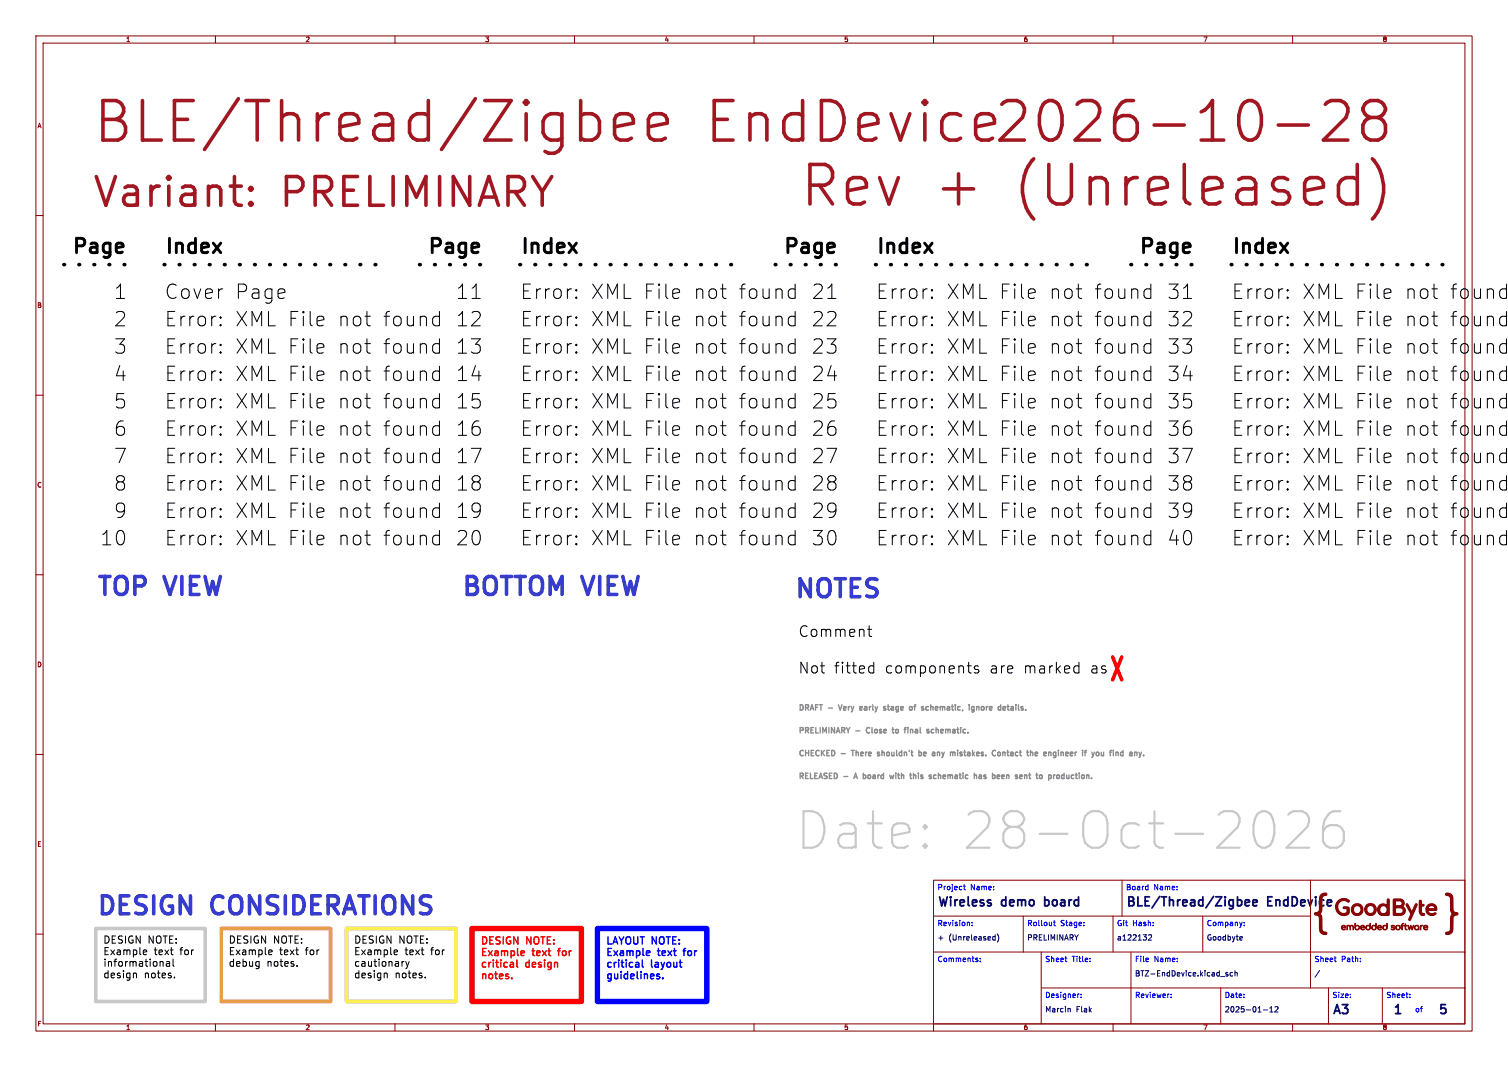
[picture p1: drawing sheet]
<svg xmlns="http://www.w3.org/2000/svg" width="420mm" height="297mm" viewBox="0 0 420 297" stroke-linecap="round" stroke-linejoin="round" font-family="sans-serif">
<g fill="none" stroke="#840000" stroke-width=".28">
<path d="M10 10h400v277h-400zM12 12h396v273h-396zM60 10v2M110 10v2M160 10v2M210 10v2M260 10v2M310 10v2M360 10v2M10 60h2M10 110h2M10 160h2"/>
<path d="M10 210h2M260 245h148v40h-148zM260 255h105M285 255v10M310 255v10M312.5 245v10M335 255v10M365 245v30M10 260h2M260 265h148M290 275h118M290 265v20"/>
<path d="M315 265v20M340 275v10M370 275v10M385 275v10M60 285v2M110 285v2M160 285v2M210 285v2M260 285v2M310 285v2M360 285v2"/>
</g>
<g fill="none" stroke="#00f" stroke-width=".28">
<path d="M268.3 246.7h.6M268.5 246.2v1.3l.4 .2M270.7 257.5v.2M270.7 256.8v.1M293.4 256.7h.5M293.6 256.2v1.3l.3 .2M301.9 257.5v.2M301.9 256.8v.1M319.6 246.7l.1 .1M319.7 246.2v1.5M319.7 247.6l-.1 .1M346.5 257.5v.2"/>
<path d="M346.5 256.8v.1M272.2 267.2l.2 .2-.2 .3M272.2 266.7l.1 .1M273 267.5v.2M273 266.8v.1M296.6 266.7h.6M297 267.7h.2M300.4 276.7h.2M301.1 277.5v.2M301.1 276.8v.1M303.6 267.5v.2M303.6 266.8v.1"/>
<path d="M326.2 277.5v.2M326.2 276.8v.1M371.6 266.7h.6M372 267.7h.2M378.9 267.5v.2M378.9 266.8v.1M392.7 277.5v.2M392.7 276.8v.1"/>
</g>
<g fill="none" stroke="#00007f" stroke-width=".28">
<path d="M277.7 260a1.72 1.72 0 0 1 0 2.3M276.7 260.7l.5 .1M277.2 260.2v1.5M277.2 261.6l-.5 .1M319.9 260.3l.5-.1 .3 .4-.9 1.1h.9M341.9 270.8l-.3-.1-.2 .2v.2l.5 .2v.3h-.5M343.3 270.8l-.4-.1-.3 .3 .1 .6h.6M343.9 270.8h.6l.1 .9M343.9 270.2v1.5M345.5 260.7l.4 .1 .1 .2-.7 .2M345.9 261.6l-.4 .1M367.5 270.1l-1.3 1.9"/>
<path d="M297.7 280.7l.4 .2v.8M351.9 281.1h1.1M353.7 281.7h.8M353.7 280.6l.4-.4v1.5M355.1 280.3l.6-.1 .2 .4-.9 1.1h.9"/>
</g>
<path d="M291 249.6v2.5M291 252l.2 .1M291.2 250.5l-.2 .1M346.8 251.3l1.2-.2-.1-.5-.7-.1-.4 .3 .1 1.2h1M348.9 251.3l1.2-.2-.1-.5-.7-.1-.4 .3 .2 1.2h.9" fill="none" stroke="#00007f" stroke-width=".5"/>
<g fill="#840000" stroke="#840000" stroke-width=".28">
<path d="M367.9 249.1l.5-.4 .7-.1a.4 .4 0 0 1 .5 .5 .4 .4 0 0 1-.7 .2 1.23 1.23 0 0 0-.7 1.7l-.2 2.9a.81 .81 0 0 0 .1 1.2l.1 3.6a1.54 1.54 0 0 0 1.3 .9 .45 .45 0 0 1-.1 .6 .45 .45 0 0 1-.6-.1 1.88 1.88 0 0 1-1.3-2.4v-1.9a1.08 1.08 0 0 0-1.3-1.2l-.1-.4a1.29 1.29 0 0 0 1.3-.9l.1-3.4z"/>
<path d="M402.7 248.7a1.72 1.72 0 0 1 2 2.2v1.9a1.12 1.12 0 0 0 1.3 1.3l-.1 .5a1.43 1.43 0 0 0-1.2 2.1v1.9a1.35 1.35 0 0 1-2.1 1.3l.3-.5a1.21 1.21 0 0 0 1.1-1.7v-2.4l.5-.9-.5-1v-2.9a1.1 1.1 0 0 0-1.3-1.3z"/>
<path d="M373.8 257.7l.5-.2 .5 .5v.2l-.9 .1a.48 .48 0 0 0 .3 .4 .48 .48 0 0 0 .5-.1 .61 .61 0 0 1-.8 .2 .61 .61 0 0 1-.3-.7h1l-.3-.4-.7 .4z"/>
<path d="M377.3 257h.2v.8a.67 .67 0 0 1 1.1 0 .67 .67 0 0 1-.4 1 .67 .67 0 0 1-.9-.6h.2a.49 .49 0 0 0 .7 .4 .49 .49 0 0 0 .1-.8 .49 .49 0 0 0-.8 .3l-.2 .1z"/>
<path d="M379.1 257.7l.5-.2 .5 .5v.2l-.9 .1a.48 .48 0 0 0 .3 .4 .48 .48 0 0 0 .5-.1 .61 .61 0 0 1-.8 .2 .61 .61 0 0 1-.3-.7h1.1l-.4-.4-.7 .4z"/>
<path d="M380.5 257.8l.5-.3 .5 .3 .1-.8 .1 .7a.73 .73 0 0 1-.3 1.1 .73 .73 0 0 1-1-.6h.1a.49 .49 0 0 0 .8 .4 .49 .49 0 0 0 0-.8 .49 .49 0 0 0-.8 .3l-.1 .1z"/>
<path d="M382.1 257.8l.5-.3 .5 .3 .1-.8 .1 .7a.73 .73 0 0 1-.3 1.1 .73 .73 0 0 1-1-.6h.2a.49 .49 0 0 0 .7 .4 .49 .49 0 0 0 0-.8 .49 .49 0 0 0-.7 .3l-.2 .1z"/>
<path d="M383.8 257.7l.5-.2 .5 .5v.2l-.9 .1a.48 .48 0 0 0 .3 .4 .48 .48 0 0 0 .5-.1 .61 .61 0 0 1-.8 .2 .61 .61 0 0 1-.3-.7h1.1l-.4-.4-.7 .4z"/>
<path d="M385.2 257.8l.5-.3 .5 .3 .1-.8 .1 .7a.73 .73 0 0 1-.3 1.1 .73 .73 0 0 1-1-.6h.1a.49 .49 0 0 0 .8 .4 .49 .49 0 0 0 0-.8 .49 .49 0 0 0-.8 .3l-.1 .1z"/>
<path d="M387.6 257.7a.44 .44 0 0 1 .4-.2 .44 .44 0 0 1 .3 .4 .31 .31 0 0 0-.3-.3 .31 .31 0 0 0-.2 .4l.1 .1a.45 .45 0 0 1 .4 .7 .45 .45 0 0 1-.8-.1v-.2l.4 .2a.23 .23 0 0 0 .4-.2 .23 .23 0 0 0-.3-.2l-.5-.3z"/>
<path d="M388.9 257.7a.68 .68 0 0 1 1 .1 .68 .68 0 0 1-.4 1 .68 .68 0 0 1-.8-.6h.2a.49 .49 0 0 0 .6 .5 .49 .49 0 0 0 .2-.9 .49 .49 0 0 0-.8 .3l-.2 .1z"/>
<path d="M394.1 257.7a.76 .76 0 0 1 1 .2 .76 .76 0 0 1 0 .9l-.1-.1a.66 .66 0 0 1-.7 .1 .66 .66 0 0 1-.4-.6h.2a.49 .49 0 0 0 .7 .4 .49 .49 0 0 0 0-.8 .49 .49 0 0 0-.7 .3l-.2 .1z"/>
<path d="M396.6 257.7l.6-.2 .5 .5v.2l-1 .1a.48 .48 0 0 0 .3 .4 .48 .48 0 0 0 .6-.1 .61 .61 0 0 1-.8 .2 .61 .61 0 0 1-.3-.7h1l-.4-.4-.6 .4z"/>
<path d="M375.1 257.6l.9 .1a.64 .64 0 0 1 .9 .2l.1 .9h-.2a.64 .64 0 0 0 .1-.7 .64 .64 0 0 0-.6-.3l-.2 1h-.1a.64 .64 0 0 0-.5-1.1l-.3 1.1z"/>
<path d="M390.5 257.1l.4-.1v.2a.26 .26 0 0 0-.3 .3 .26 .26 0 0 0 .3 .1l-.3 .1-.2 1.1v-1.1h-.3l.3-.1z"/>
<path d="M391.4 257.2l.1 .4h.3l-.3 .1v.7l.4 .3a.43 .43 0 0 1-.5 0 .43 .43 0 0 1-.1-.6v-.4h-.2l.2-.1z"/>
<path d="M392.1 257.6l.4 .9 .4-.9 .4 .9 .4-.9-.3 1.2-.5-.9-.4 .9z"/>
<path d="M395.6 257.6l.1 .1 .4-.2 .2 .2a.51 .51 0 0 0-.5 .2 .51 .51 0 0 0-.1 .5v.4a.87 .87 0 0 1-.1-1.1z"/>
<path d="M391.6 251.6h.2a3 3 0 0 1 1.3 1.9l.1 .3 .5-1a1.41 1.41 0 0 1 .7-1.3 .67 .67 0 0 1 0 1.2l-1.3 2.9a.42 .42 0 0 1-.2 .6 .42 .42 0 0 1-.6-.2l.2-.6a1.01 1.01 0 0 0 .3-1.3l-1.2-2.1z"/>
<path d="M372.6 250.8a1.97 1.97 0 0 1 3.2 .1l-.2 .2a1.82 1.82 0 0 0-3 1.2 1.54 1.54 0 0 0 .7 1.7 1.54 1.54 0 0 0 1.8-.2v-.1a.53 .53 0 0 0 0-.7 .53 .53 0 0 0-.7-.1 .32 .32 0 0 1-.3-.4 .32 .32 0 0 1 .5-.1 .89 .89 0 0 1 1.1 .2 .89 .89 0 0 1 .1 1.1 1.71 1.71 0 0 1-1.4 1.3 1.71 1.71 0 0 1-1.7-.8 2.43 2.43 0 0 1-.1-3.4z"/>
<path d="M376.9 251.9l.7-.3a1.66 1.66 0 0 1 2.1 1.3 1.66 1.66 0 0 1-1.5 1.9 1.66 1.66 0 0 1-1.8-1.6h.6a1.03 1.03 0 0 0 1.5 .9 1.03 1.03 0 0 0 0-1.8 1.03 1.03 0 0 0-1.5 .8l-.6 .1 .1-.8z"/>
<path d="M384 252.1a1.58 1.58 0 0 1 2.3 0v-1a.49 .49 0 0 1 0-.6 .49 .49 0 0 1 .5-.2l.1 4.3a.56 .56 0 0 1-.9 .2 1.81 1.81 0 0 1-2.4-1.6h.7a1.03 1.03 0 0 0 1.5 .9 1.03 1.03 0 0 0 .1-1.8 1.03 1.03 0 0 0-1.6 .7v.2h-.7z"/>
<path d="M388.1 250.3l2-.1a1.17 1.17 0 0 1 1 .9 1.17 1.17 0 0 1-.5 1.2 1.42 1.42 0 0 1 .6 1.9 1.42 1.42 0 0 1-1.8 .6l-1.3-.1-.1-1.3h.6a.66 .66 0 0 0 .2 .8 .66 .66 0 0 0 .8 .1 .84 .84 0 0 0 1.2-.8 .84 .84 0 0 0-1.2-.8h-.8l-.2 .7h-.6v-2.2h.6v.4a.4 .4 0 0 0 .1 .5 .4 .4 0 0 0 .6 0 .78 .78 0 0 0 .9-.1 .78 .78 0 0 0 .2-.9l-.4-.3h-1a.27 .27 0 0 0-.3 0 .27 .27 0 0 0-.1 .4h-.6z"/>
<path d="M395.4 250.6l.4 .1 .1 1h.3a.3 .3 0 0 1 .4 .3 .3 .3 0 0 1-.4 .2h-.3v.8a.95 .95 0 0 0 .8 1.4 .7 .7 0 0 1-.7 .5 .7 .7 0 0 1-.6-.7z"/>
<path d="M397.6 252a1.38 1.38 0 0 1 1.8-.4 1.38 1.38 0 0 1 .6 1.8h-2.2a1.23 1.23 0 0 0 2 .7 .72 .72 0 0 1-1 .7 1.61 1.61 0 0 1-1.6-1.9h2.1a.23 .23 0 0 0 .3 0 .23 .23 0 0 0-.1-.4 .98 .98 0 0 0-1-.4 .98 .98 0 0 0-.8 .8h-.5z"/>
<path d="M380.6 251.9a1.68 1.68 0 0 1 2.6 .4 1.68 1.68 0 0 1-1 2.4 1.68 1.68 0 0 1-2.1-1.6h.6a1.05 1.05 0 0 0 1.4 1 1.05 1.05 0 0 0 .3-1.8 1.05 1.05 0 0 0-1.7 .6v.2h-.6z"/>
</g>
<path d="M17.8 73.7h17.8M45.7 73.7h61M116.8 73.7h17.8M144.8 73.7h60.9M215.9 73.7h17.8M243.8 73.7h61M315 73.7h17.7M342.9 73.7h61" fill="none" stroke="#000" stroke-width="1" stroke-dasharray=".2 4"/>
<path d="M309.9 182.9l2.5 6.3M312.4 182.9l-2.5 6.3" fill="none" stroke="#f00" stroke-width="1"/>
<path d="M26.7 258.4h30.4v20.4h-30.4z" fill="none" stroke="#c8c8c8" stroke-width="1"/>
<g fill="none" stroke="#000" stroke-width=".28">
<path d="M221.5 79.1v4M320.5 79.1v4M419.6 79.1v4M61.4 97.9l.2 .2-.2 .2M61.4 97.9l-.2 .2 .2 .2M61.4 88.2v.4M61.4 90.3v.4M61.4 95.8v.4M61.4 97.9v.4M61.4 95.8l.2 .2-.2 .2M61.4 95.8l-.2 .2 .2 .2M61.4 90.3l.2 .2-.2 .2"/>
<path d="M61.4 90.3l-.2 .2 .2 .2M61.4 88.2l.2 .2-.2 .2M61.4 88.2l-.2 .2 .2 .2M90 95.8l.2 .8-1.9 .4M90 88.2l.2 .8-1.9 .4M101.6 95.6h1.6M101.6 88h1.6M102.4 98.1l.8 .2M102.4 90.5l.8 .2M120.7 97.9l.5 .4 1.2-.2M120.7 90.3l.5 .4 1.2-.2M122.4 95.8l-1.2-.2-.5 .4"/>
<path d="M122.4 88.2l-1.2-.2-.5 .4M122.4 86.7v4M122.4 94.3v4M160.5 80.6v.4M160.5 82.7v.4M160.5 88.2v.4M160.5 90.3v.4M160.5 95.8v.4M160.5 97.9v.4M160.5 82.7l.2 .2-.2 .2M160.5 82.7l-.2 .2 .2 .2M160.5 80.6l.2 .2-.2 .2"/>
<path d="M160.5 80.6l-.2 .2 .2 .2M160.5 90.3l.2 .2-.2 .2M160.5 90.3l-.2 .2 .2 .2M160.5 88.2l.2 .2-.2 .2M160.5 88.2l-.2 .2 .2 .2M160.5 97.9l.2 .2-.2 .2M160.5 97.9l-.2 .2 .2 .2M160.5 95.8l.2 .2-.2 .2M160.5 95.8l-.2 .2 .2 .2M189.1 80.6l.2 .8-1.9 .3M189.1 88.2l.2 .8-1.9 .4M189.1 95.8l.2 .8-1.9 .4"/>
<path d="M200.7 80.4h1.5M200.7 95.6h1.5M200.7 88h1.5M201.5 82.9l.7 .2M201.5 98.1l.7 .2M201.5 90.5l.7 .2M219.7 82.7l.6 .4 1.2-.2M219.7 97.9l.6 .4 1.2-.2M219.7 90.3l.6 .4 1.2-.2M221.5 86.7v4M221.5 94.3v4M221.5 80.6l-1.2-.2-.6 .4"/>
<path d="M221.5 95.8l-1.2-.2-.6 .4M221.5 88.2l-1.2-.2-.6 .4M259.6 90.3l.1 .2-.1 .2M259.6 90.3l-.2 .2 .2 .2M259.6 80.6v.4M259.6 82.7v.4M259.6 88.2v.4M259.6 90.3v.4M259.6 95.8v.4M259.6 97.9v.4M259.6 88.2l.1 .2-.1 .2M259.6 88.2l-.2 .2 .2 .2"/>
<path d="M259.6 82.7l.1 .2-.1 .2M259.6 82.7l-.2 .2 .2 .2M259.6 80.6l.1 .2-.1 .2M259.6 80.6l-.2 .2 .2 .2M259.6 97.9l.1 .2-.1 .2M259.6 97.9l-.2 .2 .2 .2M259.6 95.8l.1 .2-.1 .2M259.6 95.8l-.2 .2 .2 .2M288.1 88.2l.2 .8-1.9 .4M288.1 80.6l.2 .8-1.9 .3M288.1 95.8l.2 .8-1.9 .4M299.7 80.4h1.6"/>
<path d="M299.7 95.6h1.6M299.7 88h1.6M300.5 82.9l.8 .2M300.5 98.1l.8 .2M300.5 90.5l.8 .2M318.8 82.7l.6 .4 1.1-.2M318.8 97.9l.6 .4 1.1-.2M318.8 90.3l.6 .4 1.1-.2M320.5 80.6l-1.1-.2-.6 .4M320.5 95.8l-1.1-.2-.6 .4M320.5 88.2l-1.1-.2-.6 .4M320.5 86.7v4"/>
<path d="M320.5 94.3v4M358.6 97.9l.2 .2-.2 .2M358.6 97.9l-.2 .2 .2 .2M358.6 80.6v.4M358.6 82.7v.4M358.6 88.2v.4M358.6 90.3v.4M358.6 95.8v.4M358.6 97.9v.4M358.6 95.8l.2 .2-.2 .2M358.6 95.8l-.2 .2 .2 .2M358.6 90.3l.2 .2-.2 .2"/>
<path d="M358.6 90.3l-.2 .2 .2 .2M358.6 88.2l.2 .2-.2 .2M358.6 88.2l-.2 .2 .2 .2M358.6 82.7l.2 .2-.2 .2M358.6 82.7l-.2 .2 .2 .2M358.6 80.6l.2 .2-.2 .2M358.6 80.6l-.2 .2 .2 .2M387.2 95.8l.2 .8-1.9 .4M387.2 80.6l.2 .8-1.9 .3M387.2 88.2l.2 .8-1.9 .4M398.8 80.4h1.5M398.8 95.6h1.5"/>
<path d="M398.8 88h1.5M399.6 82.9l.7 .2M399.6 98.1l.7 .2M399.6 90.5l.7 .2M417.9 82.7l.5 .4 1.2-.2M417.9 97.9l.5 .4 1.2-.2M417.9 90.3l.5 .4 1.2-.2M419.6 80.6l-1.2-.2-.5 .4M419.6 95.8l-1.2-.2-.5 .4M419.6 86.7v4M419.6 94.3v4M419.6 88.2l-1.2-.2-.5 .4"/>
<path d="M61.4 103.5v.3M61.4 105.6v.3M61.4 111.1v.4M61.4 113.2v.4M61.4 118.7v.4M61.4 118.7l.2 .2-.2 .2M61.4 118.7l-.2 .2 .2 .2M61.4 113.2l.2 .2-.2 .2M61.4 113.2l-.2 .2 .2 .2M61.4 111.1l.2 .2-.2 .2M61.4 111.1l-.2 .2 .2 .2M61.4 105.6l.2 .1-.2 .2"/>
<path d="M61.4 105.6l-.2 .1 .2 .2M61.4 103.5l.2 .1-.2 .2M61.4 103.5l-.2 .1 .2 .2M90 103.5l.2 .7-1.9 .4M90 111.1l.2 .7-1.9 .4M90 118.7l.2 .8-1.9 .3M101.6 118.5h1.6M101.6 103.3h1.6M101.6 110.9h1.6M102.4 105.7l.8 .2M102.4 113.4l.8 .2M120.7 105.6l.5 .3 1.2-.2"/>
<path d="M120.7 113.2l.5 .4 1.2-.2M122.4 118.7l-1.2-.2-.5 .4M122.4 103.5l-1.2-.2-.5 .3M122.4 111.1l-1.2-.2-.5 .4M122.4 101.9v4M122.4 109.6v4M122.4 117.2v4M160.5 103.5v.3M160.5 105.6v.3M160.5 111.1v.4M160.5 113.2v.4M160.5 118.7v.4"/>
<path d="M160.5 118.7l.2 .2-.2 .2M160.5 118.7l-.2 .2 .2 .2M160.5 105.6l.2 .1-.2 .2M160.5 105.6l-.2 .1 .2 .2M160.5 103.5l.2 .1-.2 .2M160.5 103.5l-.2 .1 .2 .2M160.5 113.2l.2 .2-.2 .2M160.5 113.2l-.2 .2 .2 .2M160.5 111.1l.2 .2-.2 .2M160.5 111.1l-.2 .2 .2 .2M189.1 103.5l.2 .7-1.9 .4M189.1 111.1l.2 .7-1.9 .4"/>
<path d="M189.1 118.7l.2 .8-1.9 .3M200.7 118.5h1.5M200.7 103.3h1.5M200.7 110.9h1.5M201.5 105.7l.7 .2M201.5 113.4l.7 .2M219.7 105.6l.6 .3 1.2-.2M219.7 113.2l.6 .4 1.2-.2M221.5 101.9v4M221.5 109.6v4M221.5 117.2v4M221.5 118.7l-1.2-.2-.6 .4"/>
<path d="M221.5 103.5l-1.2-.2-.6 .3M221.5 111.1l-1.2-.2-.6 .4M259.6 103.5v.3M259.6 105.6v.3M259.6 111.1v.4M259.6 113.2v.4M259.6 118.7v.4M259.6 113.2l.1 .2-.1 .2M259.6 113.2l-.2 .2 .2 .2M259.6 111.1l.1 .2-.1 .2M259.6 111.1l-.2 .2 .2 .2M259.6 118.7l.1 .2-.1 .2"/>
<path d="M259.6 118.7l-.2 .2 .2 .2M259.6 105.6l.1 .1-.1 .2M259.6 105.6l-.2 .1 .2 .2M259.6 103.5l.1 .1-.1 .2M259.6 103.5l-.2 .1 .2 .2M288.1 103.5l.2 .7-1.9 .4M288.1 111.1l.2 .7-1.9 .4M288.1 118.7l.2 .8-1.9 .3M299.7 118.5h1.6M299.7 103.3h1.6M299.7 110.9h1.6M300.5 105.7l.8 .2"/>
<path d="M300.5 113.4l.8 .2M318.8 105.6l.6 .3 1.1-.2M318.8 113.2l.6 .4 1.1-.2M320.5 118.7l-1.1-.2-.6 .4M320.5 103.5l-1.1-.2-.6 .3M320.5 111.1l-1.1-.2-.6 .4M320.5 101.9v4M320.5 109.6v4M320.5 117.2v4M358.6 103.5v.3M358.6 105.6v.3M358.6 111.1v.4"/>
<path d="M358.6 113.2v.4M358.6 118.7v.4M358.6 105.6l.2 .1-.2 .2M358.6 105.6l-.2 .1 .2 .2M358.6 103.5l.2 .1-.2 .2M358.6 103.5l-.2 .1 .2 .2M358.6 118.7l.2 .2-.2 .2M358.6 118.7l-.2 .2 .2 .2M358.6 113.2l.2 .2-.2 .2M358.6 113.2l-.2 .2 .2 .2M358.6 111.1l.2 .2-.2 .2M358.6 111.1l-.2 .2 .2 .2"/>
<path d="M387.2 103.5l.2 .7-1.9 .4M387.2 111.1l.2 .7-1.9 .4M387.2 118.7l.2 .8-1.9 .3M398.8 118.5h1.5M398.8 103.3h1.5M398.8 110.9h1.5M399.6 105.7l.7 .2M399.6 113.4l.7 .2M417.9 105.6l.5 .3 1.2-.2M417.9 113.2l.5 .4 1.2-.2M419.6 118.7l-1.2-.2-.5 .4M419.6 101.9v4"/>
<path d="M419.6 109.6v4M419.6 117.2v4M419.6 103.5l-1.2-.2-.5 .3M419.6 111.1l-1.2-.2-.5 .4M61.4 120.8v.4M61.4 126.3v.4M61.4 128.4v.4M61.4 133.9v.4M61.4 136v.4M61.4 128.4l.2 .2-.2 .2M61.4 128.4l-.2 .2 .2 .2M61.4 126.3l.2 .2-.2 .2"/>
<path d="M61.4 126.3l-.2 .2 .2 .2M61.4 120.8l.2 .2-.2 .2M61.4 120.8l-.2 .2 .2 .2M61.4 136l.2 .2-.2 .2M61.4 136l-.2 .2 .2 .2M61.4 133.9l.2 .2-.2 .2M61.4 133.9l-.2 .2 .2 .2M90 126.3l.2 .8-1.9 .4M90 133.9l.2 .8-1.9 .4M101.6 133.7h1.6M101.6 126.1h1.6M102.4 121l.8 .2"/>
<path d="M102.4 136.2l.8 .2M102.4 128.6l.8 .2M120.7 120.8l.5 .4 1.2-.2M120.7 136l.5 .4 1.2-.2M120.7 128.4l.5 .4 1.2-.2M122.4 133.9l-1.2-.2-.5 .4M122.4 126.3l-1.2-.2-.5 .4M122.4 124.8v4M122.4 132.4v4M160.5 120.8v.4M160.5 126.3v.4M160.5 128.4v.4"/>
<path d="M160.5 133.9v.4M160.5 136v.4M160.5 120.8l.2 .2-.2 .2M160.5 120.8l-.2 .2 .2 .2M160.5 136l.2 .2-.2 .2M160.5 136l-.2 .2 .2 .2M160.5 133.9l.2 .2-.2 .2M160.5 133.9l-.2 .2 .2 .2M160.5 128.4l.2 .2-.2 .2M160.5 128.4l-.2 .2 .2 .2M160.5 126.3l.2 .2-.2 .2M160.5 126.3l-.2 .2 .2 .2"/>
<path d="M189.1 126.3l.2 .8-1.9 .4M189.1 133.9l.2 .8-1.9 .4M200.7 133.7h1.5M200.7 126.1h1.5M201.5 121l.7 .2M201.5 136.2l.7 .2M201.5 128.6l.7 .2M219.7 120.8l.6 .4 1.2-.2M219.7 136l.6 .4 1.2-.2M219.7 128.4l.6 .4 1.2-.2M221.5 124.8v4M221.5 132.4v4"/>
<path d="M221.5 133.9l-1.2-.2-.6 .4M221.5 126.3l-1.2-.2-.6 .4M259.6 120.8v.4M259.6 126.3v.4M259.6 128.4v.4M259.6 133.9v.4M259.6 136v.4M259.6 128.4l.1 .2-.1 .2M259.6 128.4l-.2 .2 .2 .2M259.6 126.3l.1 .2-.1 .2M259.6 126.3l-.2 .2 .2 .2M259.6 136l.1 .2-.1 .2"/>
<path d="M259.6 136l-.2 .2 .2 .2M259.6 133.9l.1 .2-.1 .2M259.6 133.9l-.2 .2 .2 .2M259.6 120.8l.1 .2-.1 .2M259.6 120.8l-.2 .2 .2 .2M288.1 126.3l.2 .8-1.9 .4M288.1 133.9l.2 .8-1.9 .4M299.7 133.7h1.6M299.7 126.1h1.6M300.5 121l.8 .2M300.5 136.2l.8 .2M300.5 128.6l.8 .2"/>
<path d="M318.8 120.8l.6 .4 1.1-.2M318.8 136l.6 .4 1.1-.2M318.8 128.4l.6 .4 1.1-.2M320.5 133.9l-1.1-.2-.6 .4M320.5 126.3l-1.1-.2-.6 .4M320.5 124.8v4M320.5 132.4v4M358.6 120.8v.4M358.6 126.3v.4M358.6 128.4v.4M358.6 133.9v.4M358.6 136v.4"/>
<path d="M358.6 136l.2 .2-.2 .2M358.6 136l-.2 .2 .2 .2M358.6 133.9l.2 .2-.2 .2M358.6 133.9l-.2 .2 .2 .2M358.6 120.8l.2 .2-.2 .2M358.6 120.8l-.2 .2 .2 .2M358.6 128.4l.2 .2-.2 .2M358.6 128.4l-.2 .2 .2 .2M358.6 126.3l.2 .2-.2 .2M358.6 126.3l-.2 .2 .2 .2M387.2 126.3l.2 .8-1.9 .4M387.2 133.9l.2 .8-1.9 .4"/>
<path d="M398.8 133.7h1.5M398.8 126.1h1.5M399.6 121l.7 .2M399.6 136.2l.7 .2M399.6 128.6l.7 .2M417.9 120.8l.5 .4 1.2-.2M417.9 136l.5 .4 1.2-.2M417.9 128.4l.5 .4 1.2-.2M419.6 133.9l-1.2-.2-.5 .4M419.6 126.3l-1.2-.2-.5 .4M419.6 124.8v4M419.6 132.4v4"/>
<path d="M61.4 141.6v.3M61.4 143.7v.3M61.4 149.2v.4M61.4 151.3v.4M61.4 143.7l.2 .1-.2 .2M61.4 143.7l-.2 .1 .2 .2M61.4 141.6l.2 .1-.2 .2M61.4 141.6l-.2 .1 .2 .2M61.4 151.3l.2 .2-.2 .2M61.4 151.3l-.2 .2 .2 .2M61.4 149.2l.2 .2-.2 .2M61.4 149.2l-.2 .2 .2 .2"/>
<path d="M90 141.6l.2 .7-1.9 .4M90 149.2l.2 .7-1.9 .4M101.6 141.4h1.6M101.6 149h1.6M102.4 143.8l.8 .2M102.4 151.5l.8 .2M120.7 143.7l.5 .3 1.2-.2M120.7 151.3l.5 .4 1.2-.2M122.4 141.6l-1.2-.2-.5 .3M122.4 149.2l-1.2-.2-.5 .4M122.4 140v4M122.4 147.7v4"/>
<path d="M160.5 143.7l.2 .1-.2 .2M160.5 143.7l-.2 .1 .2 .2M160.5 141.6v.3M160.5 143.7v.3M160.5 149.2v.4M160.5 151.3v.4M160.5 141.6l.2 .1-.2 .2M160.5 141.6l-.2 .1 .2 .2M160.5 151.3l.2 .2-.2 .2M160.5 151.3l-.2 .2 .2 .2M160.5 149.2l.2 .2-.2 .2M160.5 149.2l-.2 .2 .2 .2"/>
<path d="M189.1 141.6l.2 .7-1.9 .4M189.1 149.2l.2 .7-1.9 .4M200.7 141.4h1.5M200.7 149h1.5M201.5 143.8l.7 .2M201.5 151.5l.7 .2M219.7 143.7l.6 .3 1.2-.2M219.7 151.3l.6 .4 1.2-.2M221.5 141.6l-1.2-.2-.6 .3M221.5 140v4M221.5 147.7v4M221.5 149.2l-1.2-.2-.6 .4"/>
<path d="M259.6 141.6v.3M259.6 143.7v.3M259.6 149.2v.4M259.6 151.3v.4M259.6 143.7l.1 .1-.1 .2M259.6 143.7l-.2 .1 .2 .2M259.6 141.6l.1 .1-.1 .2M259.6 141.6l-.2 .1 .2 .2M259.6 151.3l.1 .2-.1 .2M259.6 151.3l-.2 .2 .2 .2M259.6 149.2l.1 .2-.1 .2M259.6 149.2l-.2 .2 .2 .2"/>
<path d="M288.1 141.6l.2 .7-1.9 .4M288.1 149.2l.2 .7-1.9 .4M299.7 141.4h1.6M299.7 149h1.6M300.5 143.8l.8 .2M300.5 151.5l.8 .2M318.8 143.7l.6 .3 1.1-.2M318.8 151.3l.6 .4 1.1-.2M320.5 141.6l-1.1-.2-.6 .3M320.5 149.2l-1.1-.2-.6 .4M320.5 140v4M320.5 147.7v4"/>
<path d="M358.6 141.6v.3M358.6 143.7v.3M358.6 149.2v.4M358.6 151.3v.4M358.6 143.7l.2 .1-.2 .2M358.6 143.7l-.2 .1 .2 .2M358.6 141.6l.2 .1-.2 .2M358.6 141.6l-.2 .1 .2 .2M358.6 151.3l.2 .2-.2 .2M358.6 151.3l-.2 .2 .2 .2M358.6 149.2l.2 .2-.2 .2M358.6 149.2l-.2 .2 .2 .2"/>
<path d="M387.2 141.6l.2 .7-1.9 .4M387.2 149.2l.2 .7-1.9 .4M398.8 141.4h1.5M398.8 149h1.5M399.6 143.8l.7 .2M399.6 151.5l.7 .2M417.9 143.7l.5 .3 1.2-.2M417.9 151.3l.5 .4 1.2-.2M419.6 141.6l-1.2-.2-.5 .3M419.6 149.2l-1.2-.2-.5 .4M419.6 140v4M419.6 147.7v4"/>
<path d="M241.6 175.2h1.2M242.1 174.2v2.5l.1 .3 .6 .2M242.2 187.2l.3 .1 .9-.1M242.2 185.5l.3-.2 .9 .2M243.4 184.3v3M269.4 185.3h1.1M269.9 187.2l.6 .1M272.5 185.5l-.7-.2-.4 .5 .1 .4 1 .3 .1 .3-.1 .4-.3 .1-.8-.1M299.4 187.2l.2 .1 .9-.1M299.4 185.5l.2-.2 .9 .2M300.5 184.3v3M37.4 270.9l.6 .2v1.1"/>
<path d="M40.2 264.4l.6 .1 .1 .4-1 .2M40.8 265.7l-.6 .1M45.3 267.7l.1 1.3M46.4 267.7h.8v1.3M47.2 268.1l-.6 .1-.3 .3 .3 .5 .6-.1M47.4 264.4h.8M48 265.8h.2M48.2 267v1.7l.3 .3M48.6 272v.2M72 267.6l.2 .1M72.2 267.6l-.1 1.8M72.2 268.9l-.2 .1"/>
<path d="M75.1 264.4l.6 .1 .1 .4-1 .2M75.7 265.7l-.6 .1M82.4 264.4h.7M82.7 268.8v.2M82.9 265.8h.2M107.6 270.9l.3 .2v1.1M110 264.4l.6 .1 .1 .4-.9 .2M110.6 265.7l-.6 .1M112.5 267.6l-.4 .1M113 267.6l.5 1.4M113.5 269l-.5 .6M114 267.6l-.5 1.4"/>
<path d="M117.3 264.4h.7M117.9 265.8h.1M118.4 272v.2"/>
</g>
<path d="M131.4 258.4h30.5v20.4h-30.5z" fill="none" stroke="#f00" stroke-width="1.5"/>
<g fill="none" stroke="#f00" stroke-width=".4">
<path d="M134.4 264v2M135.4 261.1l-1-.3v2M137.4 260.8h-1v2M138.1 270.4v1.7M138.3 267.2v1.7M139.3 260.9l-.8-.1-.3 .2M140.1 260.8v2M142.1 260.9l-.4-.1-.5 .3M144 267.2v1.7l.2 .3M144.1 264v1.7M144.2 260.8v2l-1.1-2v2M146 264.8l.1 .3-1 .2"/>
<path d="M147.4 267.2v2M147.9 260.8v2l-1.2-2v2M148.4 264v1.7M148.8 261.1l.4-.3 .8 .3M150.6 260.8h1.2M151.2 260.8v2M152.9 264v1.7M153.4 260.8h-1v2"/>
</g>
<path d="M96.5 258.4h30.5v20.4h-30.5z" fill="none" stroke="#faec00" stroke-width="1"/>
<path d="M61.6 258.4h30.5v20.4h-30.5z" fill="none" stroke="#ffa500" stroke-width="1"/>
<path d="M22.9 166.4h69.8v64.5h-69.8zM123.2 166.4h69.8v65.6h-69.8zM125.2 168.3h.1" fill="none" stroke="#fff" stroke-width=".28"/>
<path d="M166.4 258.4h30.4v20.4h-30.4z" fill="none" stroke="#00f" stroke-width="1.5"/>
<g fill="none" stroke="#00f" stroke-width=".4">
<path d="M169.4 260.8v2M169.4 264v2M170.7 262.8l.7-2 .6 2M172.4 260.8l.7 1 .6-1M173.3 267.2v1.7M174.4 261.1l.4-.3 .7 .3M174.8 270.4v2M176.5 260.8v1.6M177.5 270.4v1.7M177.6 260.8v1.6M178.3 260.8h1.2M178.5 270.4v.2"/>
<path d="M178.9 260.8v2M178.9 267.2v1.7l.3 .3M179.1 264v1.7M180.9 264.8l.1 .3-1 .2M181.5 267.2v1.7M182.8 260.8v2l-1.2-2v2M183.4 264v1.7M183.7 261.1l.4-.3 .8 .3M184.6 272.2v.2M185.5 260.8h1.2M186.1 260.8v2M187.8 264v1.7"/>
<path d="M188.3 260.8h-.9v2M189.5 267.2v1.7"/>
</g>
<g fill="none" stroke="#a21622" stroke-width="1">
<path d="M171.2 35.3l5.2-1v-1.1l-.5-1-1.1-.5h-2.1l-1 .5-.5 1v4.2l.5 1.1 1 .5h2.1l1.1-.5M180.6 35.3l5.2-1v-1.1l-.5-1-1.1-.5h-2l-1.1 .5-.5 1v4.2l.5 1.1 1.1 .5h2l1.1-.5M356 34.8h8.4M369.1 29l.5-.5 1.1-.5h2.6a2.99 2.99 0 0 1 1.6 4.7l-6.3 6.3h6.8M381.7 32.7l-1.1 .5-.5 .6-.5 1v2.1l.5 1 .5 .6 1.1 .5h2.1l1-.5 .5-.6 .6-1v-2.1l-.6-1-.5-.6-1-.5M381.7 32.7a2.73 2.73 0 0 1-2.1-2.6l.5-1.1 .5-.5 1.1-.5h2.1a2.73 2.73 0 0 1 2.1 2.6l-.6 1.1-.5 .5-1 .5M381.7 32.7h2.1M69.9 56.4l.3 .4-.3 .3M69.9 56.4l-.4 .4 .4 .3M69.9 52.2v.7M69.9 56.4v.7M69.9 52.2l.3 .4-.3 .3"/>
<path d="M69.9 52.2l-.4 .4 .4 .3M382.2 44.2a12.6 12.6 0 0 1 0 16.8"/>
</g>
<g fill="none" stroke="#8c8c8c" stroke-width=".38">
<path d="M233.5 196.2l.5 1.5 .5-1.5M239.9 196.7l.2 .3-.7 .2M240.1 197.6l-.2 .1M247.1 196.7h.6M247.4 196.2v1.3l.3 .2M248.2 197.2v.4M254.5 196.7h.6M254.9 196.2h.2M259.4 196.7l.5 .2v.8M272.4 196.7l.2 .2v.8M273.4 196.8l.2-.1 .4 .1-.1 .8-.5-.1zM282.1 196.7l.1 1"/>
<path d="M282.2 197.6l-.1 .1M282.2 197l-.1 .1M282.9 196.2v.1M282.9 196.7v1M237.1 208.9h.8M237.5 208.9v1.5M237.8 216.7l.5-1.5 .5 1.5M237.9 216.3h.7M241.8 202.5a.81 .81 0 0 0-.5 .8 .81 .81 0 0 0 .5 .7M244.6 209.9l.4 .3-.5 .2M244.6 209.4h.3M248.4 203h.6"/>
<path d="M248.7 203.9l.3 .1M248.9 215.7l-.3 1M249.5 215.2v.2M249.5 215.7v1M249.9 203l-.5 .3 .1 .6 .4 .1M253.6 203v1M254 203l-.4 .2M255.8 215.2v.2M255.8 215.7v1M256.1 209.4l.5 .3v.5l-.5 .2M257.2 209.9l.7-.2v-.3h-.5l-.2 .2 .1 .7h.6M259.5 203.1h.6"/>
<path d="M259.5 203.9h.6M260.7 202.5v1.5M261.1 203l-.4 .2M261.4 215.8h.5l.1 .9M262.3 209.4l.3 1-.3 .5M267.4 209.8l.6 .3-.1 .2-.4 .1M267.4 209.4h.5M268.4 209.4h.6M274.1 216.1l.5 .2v.2l-.2 .2-.4-.1M274.1 215.8h.5M279.3 209.5l.6-.1v1M279.3 209.4v1"/>
<path d="M280.4 209.4h.6M280.6 215.7l.4 .2v.8M280.6 208.9v1.3l.4 .2M288.5 215.7h.6M288.7 215.2v1.3l.4 .2M290.7 209.9l.7-.2v-.3h-.5l-.2 .2 .1 .7h.6M294.6 215.7l.5 .3-.1 .6-.4 .1M295.7 215.9v.7M295.9 209.4l.2 .2v.8M297 209.4l-.2 .2v.6l.2 .2M297.5 209.7l-.7 .2M298.9 215.7l.2 .1"/>
<path d="M299.1 216.6l-.2 .1M299.5 215.7h.6M299.7 215.2v1.3l.4 .2M307.4 210.2l-.5 .2M307.4 209.4v1M311 209.4l.4 .2v.8M317.2 209.4l.4 1M317.6 210.4l-.4 .5M317.9 209.4l-.3 1"/>
</g>
<path d="M351.5 225.8a2.59 2.59 0 0 1 2.9 1.9 7.9 7.9 0 0 1-.9 7.8l-1 .5h-1M358.8 226.8l1.4-1h2.4a2.76 2.76 0 0 1 1.5 4.4l-5.8 5.8h6.3M373.3 225.8a3.6 3.6 0 0 0-4.4 2.4l-.4 2v3.8l.4 1 1.5 1h1.9l1.5-1 .5-1v-2.4l-1-1.4-1-.5h-1.9l-1 .5-.9 1.4" fill="none" stroke="#c8c8c8" stroke-width=".6"/>
<g font-size="15.3" fill="#a21622">
<text x="25.4" y="40.4">BLE/Thread/Zigbee</text>
<text x="196.4" y="40.4">EndDevice2026-10-28</text>
<text x="222.8" y="58.2">Rev +</text>
<text x="283.6" y="58.2">(Unreleased)</text>
</g>
<g font-size="14.2" fill="#c8c8c8">
<text x="221" y="237.2">Date:</text>
<text x="267.2" y="237.2">28-Oct-2026</text>
</g>
<g font-size="11.1" fill="#a21622">
<text x="25.4" y="58.2">Variant:</text>
<text x="78.6" y="58.2">PRELIMINARY</text>
</g>
<g font-size="7" fill="#353ccf">
<text x="26.7" y="166.1">TOP</text>
<text x="46.5" y="166.1">VIEW</text>
<text x="128.3" y="166.1">BOTTOM VIEW</text>
<text x="221" y="166.8">NOTES</text>
<text x="26.7" y="255">DESIGN</text>
<text x="59.4" y="255">CONSIDERATIONS</text>
</g>
<g font-size="5.6">
<text x="19.3" y="70.9">Page</text>
<text x="45.7" y="70.9">Index</text>
<text x="118.4" y="70.9">Page</text>
<text x="144.8" y="70.9">Index</text>
<text x="217.4" y="70.9">Page</text>
<text x="243.8" y="70.9">Index</text>
<text x="316.5" y="70.9">Page</text>
<text x="342.9" y="70.9">Index</text>
<text x="32.1" y="83.6">1</text>
<text x="45.7" y="83.6">Cover</text>
<text x="65" y="83.6">Page</text>
<text x="127.3" y="83.6">11</text>
<text x="144.8" y="83.6">Error:</text>
<text x="164.1" y="83.6">XML File</text>
<text x="191.9" y="83.6">not</text>
<text x="204.2" y="83.6">found</text>
<text x="226.4" y="83.6">21</text>
<text x="243.8" y="83.6">Error:</text>
<text x="263.1" y="83.6">XML File</text>
<text x="291" y="83.6">not</text>
<text x="303.2" y="83.6">found</text>
<text x="325.5" y="83.6">31</text>
<text x="342.9" y="83.6">Error:</text>
<text x="362.2" y="83.6">XML File</text>
<text x="390.1" y="83.6">not</text>
<text x="402.3" y="83.6">found</text>
<text x="32.1" y="91.2">2</text>
<text x="45.7" y="91.2">Error:</text>
<text x="65" y="91.2">XML File</text>
<text x="92.9" y="91.2">not</text>
<text x="105.1" y="91.2">found</text>
<text x="127.3" y="91.2">12</text>
<text x="144.8" y="91.2">Error:</text>
<text x="164.1" y="91.2">XML File</text>
<text x="191.9" y="91.2">not</text>
<text x="204.2" y="91.2">found</text>
<text x="226.4" y="91.2">22</text>
<text x="243.8" y="91.2">Error:</text>
<text x="263.1" y="91.2">XML File</text>
<text x="291" y="91.2">not</text>
<text x="303.2" y="91.2">found</text>
<text x="325.5" y="91.2">32</text>
<text x="342.9" y="91.2">Error:</text>
<text x="362.2" y="91.2">XML File</text>
<text x="390.1" y="91.2">not</text>
<text x="402.3" y="91.2">found</text>
<text x="32.1" y="98.8">3</text>
<text x="45.7" y="98.8">Error:</text>
<text x="65" y="98.8">XML File</text>
<text x="92.9" y="98.8">not</text>
<text x="105.1" y="98.8">found</text>
<text x="127.3" y="98.8">13</text>
<text x="144.8" y="98.8">Error:</text>
<text x="164.1" y="98.8">XML File</text>
<text x="191.9" y="98.8">not</text>
<text x="204.2" y="98.8">found</text>
<text x="226.4" y="98.8">23</text>
<text x="243.8" y="98.8">Error:</text>
<text x="263.1" y="98.8">XML File</text>
<text x="291" y="98.8">not</text>
<text x="303.2" y="98.8">found</text>
<text x="325.5" y="98.8">33</text>
<text x="342.9" y="98.8">Error:</text>
<text x="362.2" y="98.8">XML File</text>
<text x="390.1" y="98.8">not</text>
<text x="402.3" y="98.8">found</text>
<text x="32.1" y="106.4">4</text>
<text x="45.7" y="106.4">Error:</text>
<text x="65" y="106.4">XML File</text>
<text x="92.9" y="106.4">not</text>
<text x="105.1" y="106.4">found</text>
<text x="127.3" y="106.4">14</text>
<text x="144.8" y="106.4">Error:</text>
<text x="164.1" y="106.4">XML File</text>
<text x="191.9" y="106.4">not</text>
<text x="204.2" y="106.4">found</text>
<text x="226.4" y="106.4">24</text>
<text x="243.8" y="106.4">Error:</text>
<text x="263.1" y="106.4">XML File</text>
<text x="291" y="106.4">not</text>
<text x="303.2" y="106.4">found</text>
<text x="325.5" y="106.4">34</text>
<text x="342.9" y="106.4">Error:</text>
<text x="362.2" y="106.4">XML File</text>
<text x="390.1" y="106.4">not</text>
<text x="402.3" y="106.4">found</text>
<text x="32.1" y="114.1">5</text>
<text x="45.7" y="114.1">Error:</text>
<text x="65" y="114.1">XML File</text>
<text x="92.9" y="114.1">not</text>
<text x="105.1" y="114.1">found</text>
<text x="127.3" y="114.1">15</text>
<text x="144.8" y="114.1">Error:</text>
<text x="164.1" y="114.1">XML File</text>
<text x="191.9" y="114.1">not</text>
<text x="204.2" y="114.1">found</text>
<text x="226.4" y="114.1">25</text>
<text x="243.8" y="114.1">Error:</text>
<text x="263.1" y="114.1">XML File</text>
<text x="291" y="114.1">not</text>
<text x="303.2" y="114.1">found</text>
<text x="325.5" y="114.1">35</text>
<text x="342.9" y="114.1">Error:</text>
<text x="362.2" y="114.1">XML File</text>
<text x="390.1" y="114.1">not</text>
<text x="402.3" y="114.1">found</text>
<text x="32.1" y="121.7">6</text>
<text x="45.7" y="121.7">Error:</text>
<text x="65" y="121.7">XML File</text>
<text x="92.9" y="121.7">not</text>
<text x="105.1" y="121.7">found</text>
<text x="127.3" y="121.7">16</text>
<text x="144.8" y="121.7">Error:</text>
<text x="164.1" y="121.7">XML File</text>
<text x="191.9" y="121.7">not</text>
<text x="204.2" y="121.7">found</text>
<text x="226.4" y="121.7">26</text>
<text x="243.8" y="121.7">Error:</text>
<text x="263.1" y="121.7">XML File</text>
<text x="291" y="121.7">not</text>
<text x="303.2" y="121.7">found</text>
<text x="325.5" y="121.7">36</text>
<text x="342.9" y="121.7">Error:</text>
<text x="362.2" y="121.7">XML File</text>
<text x="390.1" y="121.7">not</text>
<text x="402.3" y="121.7">found</text>
<text x="32.1" y="129.3">7</text>
<text x="45.7" y="129.3">Error:</text>
<text x="65" y="129.3">XML File</text>
<text x="92.9" y="129.3">not</text>
<text x="105.1" y="129.3">found</text>
<text x="127.3" y="129.3">17</text>
<text x="144.8" y="129.3">Error:</text>
<text x="164.1" y="129.3">XML File</text>
<text x="191.9" y="129.3">not</text>
<text x="204.2" y="129.3">found</text>
<text x="226.4" y="129.3">27</text>
<text x="243.8" y="129.3">Error:</text>
<text x="263.1" y="129.3">XML File</text>
<text x="291" y="129.3">not</text>
<text x="303.2" y="129.3">found</text>
<text x="325.5" y="129.3">37</text>
<text x="342.9" y="129.3">Error:</text>
<text x="362.2" y="129.3">XML File</text>
<text x="390.1" y="129.3">not</text>
<text x="402.3" y="129.3">found</text>
<text x="32.1" y="136.9">8</text>
<text x="45.7" y="136.9">Error:</text>
<text x="65" y="136.9">XML File</text>
<text x="92.9" y="136.9">not</text>
<text x="105.1" y="136.9">found</text>
<text x="127.3" y="136.9">18</text>
<text x="144.8" y="136.9">Error:</text>
<text x="164.1" y="136.9">XML File</text>
<text x="191.9" y="136.9">not</text>
<text x="204.2" y="136.9">found</text>
<text x="226.4" y="136.9">28</text>
<text x="243.8" y="136.9">Error:</text>
<text x="263.1" y="136.9">XML File</text>
<text x="291" y="136.9">not</text>
<text x="303.2" y="136.9">found</text>
<text x="325.5" y="136.9">38</text>
<text x="342.9" y="136.9">Error:</text>
<text x="362.2" y="136.9">XML File</text>
<text x="390.1" y="136.9">not</text>
<text x="402.3" y="136.9">found</text>
<text x="32.1" y="144.5">9</text>
<text x="45.7" y="144.5">Error:</text>
<text x="65" y="144.5">XML File</text>
<text x="92.9" y="144.5">not</text>
<text x="105.1" y="144.5">found</text>
<text x="127.3" y="144.5">19</text>
<text x="144.8" y="144.5">Error:</text>
<text x="164.1" y="144.5">XML File</text>
<text x="191.9" y="144.5">not</text>
<text x="204.2" y="144.5">found</text>
<text x="226.4" y="144.5">29</text>
<text x="243.8" y="144.5">Error:</text>
<text x="263.1" y="144.5">XML File</text>
<text x="291" y="144.5">not</text>
<text x="303.2" y="144.5">found</text>
<text x="325.5" y="144.5">39</text>
<text x="342.9" y="144.5">Error:</text>
<text x="362.2" y="144.5">XML File</text>
<text x="390.1" y="144.5">not</text>
<text x="402.3" y="144.5">found</text>
<text x="28.3" y="152.2">10</text>
<text x="45.7" y="152.2">Error:</text>
<text x="65" y="152.2">XML File</text>
<text x="92.9" y="152.2">not</text>
<text x="105.1" y="152.2">found</text>
<text x="127.3" y="152.2">20</text>
<text x="144.8" y="152.2">Error:</text>
<text x="164.1" y="152.2">XML File</text>
<text x="191.9" y="152.2">not</text>
<text x="204.2" y="152.2">found</text>
<text x="226.4" y="152.2">30</text>
<text x="243.8" y="152.2">Error:</text>
<text x="263.1" y="152.2">XML File</text>
<text x="291" y="152.2">not</text>
<text x="303.2" y="152.2">found</text>
<text x="325.5" y="152.2">40</text>
<text x="342.9" y="152.2">Error:</text>
<text x="362.2" y="152.2">XML File</text>
<text x="390.1" y="152.2">not</text>
<text x="402.3" y="152.2">found</text>
</g>
<g font-size="4.2">
<text x="222.2" y="177.6">Comment</text>
<text x="222.2" y="187.7">Not</text>
<text x="232" y="187.7">fitted</text>
<text x="246" y="187.7">components</text>
<text x="275" y="187.7">are</text>
<text x="284.3" y="187.7">marked</text>
<text x="302.7" y="187.7">as</text>
</g>
<g font-size="3.5" fill="#00007f">
<text x="261" y="253">Wireless</text>
<text x="279.1" y="253">demo</text>
<text x="292" y="253">board</text>
<text x="313.5" y="253">BLE/Thread/Zigbee</text>
<text x="353.2" y="253">EndDevice</text>
<text x="371" y="283">A3</text>
<text x="387.7" y="283">1</text>
<text x="400.3" y="283">5</text>
</g>
<g font-size="2.8">
<text x="28.7" y="262.9">DESIGN NOTE:</text>
<text x="63.6" y="262.9">DESIGN NOTE:</text>
<text x="98.5" y="262.9">DESIGN NOTE:</text>
<text x="28.7" y="266.1">Example</text>
<text x="28.7" y="269.3">informational</text>
<text x="42.7" y="266.1">text</text>
<text x="49.9" y="266.1">for</text>
<text x="63.6" y="266.1">Example</text>
<text x="63.6" y="269.3">debug</text>
<text x="74.1" y="269.3">notes.</text>
<text x="77.7" y="266.1">text</text>
<text x="84.9" y="266.1">for</text>
<text x="98.5" y="266.1">Example</text>
<text x="98.5" y="269.3">cautionary</text>
<text x="112.6" y="266.1">text</text>
<text x="119.8" y="266.1">for</text>
<text x="28.7" y="272.6">design</text>
<text x="40" y="272.6">notes.</text>
<text x="98.5" y="272.6">design</text>
<text x="109.8" y="272.6">notes.</text>
</g>
<g font-size="2.8" fill="#f00">
<text x="133.7" y="263.9">DESIGN</text>
<text x="146.8" y="263.9">NOTE:</text>
<text x="133.7" y="267.1">Example</text>
<text x="148.5" y="267.1">text</text>
<text x="156.4" y="267.1">for</text>
<text x="133.7" y="270.3">critical</text>
<text x="133.7" y="273.6">notes.</text>
<text x="146.6" y="270.3">design</text>
</g>
<g font-size="2.8" fill="#00f">
<text x="168.6" y="263.9">LAYOUT NOTE:</text>
<text x="168.6" y="267.1">Example</text>
<text x="183.4" y="267.1">text</text>
<text x="191.4" y="267.1">for</text>
<text x="168.6" y="270.3">critical</text>
<text x="168.6" y="273.6">guidelines.</text>
<text x="181.5" y="270.3">layout</text>
</g>
<g font-size="2.1" fill="#8c8c8c">
<text x="222.2" y="197.9">DRAFT</text>
<text x="230.9" y="197.9">-</text>
<text x="234.8" y="197.9">Very</text>
<text x="241.4" y="197.9">early</text>
<text x="248.8" y="197.9">stage</text>
<text x="256.9" y="197.9">of</text>
<text x="261.1" y="197.9">schematic,</text>
<text x="275.1" y="197.9">ignore</text>
<text x="284.1" y="197.9">details.</text>
<text x="222.2" y="204.2">PRELIMINARY</text>
<text x="238.6" y="204.2">-</text>
<text x="242.4" y="204.2">Close</text>
<text x="250.5" y="204.2">to</text>
<text x="254.7" y="204.2">final</text>
<text x="261.7" y="204.2">schematic.</text>
<text x="222.2" y="210.6">CHECKED</text>
<text x="234.5" y="210.6">-</text>
<text x="238.3" y="210.6">There</text>
<text x="246.3" y="210.6">shouldn't</text>
<text x="258.6" y="210.6">be</text>
<text x="263.2" y="210.6">any</text>
<text x="269.1" y="210.6">mistakes.</text>
<text x="281.6" y="210.6">Contact</text>
<text x="292.1" y="210.6">the</text>
<text x="297.6" y="210.6">engineer</text>
<text x="309.1" y="210.6">if</text>
<text x="312.7" y="210.6">you</text>
<text x="318.5" y="210.6">find</text>
<text x="222.2" y="216.9">RELEASED</text>
<text x="235.2" y="216.9">-</text>
<text x="239" y="216.9">A</text>
<text x="242.3" y="216.9">board</text>
<text x="250.6" y="216.9">with</text>
<text x="257.1" y="216.9">this</text>
<text x="263.2" y="216.9">schematic</text>
<text x="276.5" y="216.9">has</text>
<text x="282.4" y="216.9">been</text>
<text x="289.7" y="216.9">sent</text>
<text x="296.4" y="216.9">to</text>
<text x="300.5" y="216.9">production.</text>
</g>
<g font-size="2.1" fill="#00f">
<text x="261" y="248">Project</text>
<text x="270.2" y="248">Name:</text>
<text x="313.5" y="248">Board</text>
<text x="321.3" y="248">Name:</text>
<text x="261" y="258">Revision:</text>
<text x="286" y="258">Rollout</text>
<text x="295.3" y="258">Stage:</text>
<text x="311" y="258">Git</text>
<text x="315.4" y="258">Hash:</text>
<text x="336" y="258">Company:</text>
<text x="261" y="268">Comments:</text>
<text x="291" y="268">Sheet</text>
<text x="298.5" y="268">Title:</text>
<text x="316" y="268">File</text>
<text x="321.4" y="268">Name:</text>
<text x="366" y="268">Sheet</text>
<text x="373.5" y="268">Path:</text>
<text x="291" y="278">Designer:</text>
<text x="316" y="278">Reviewer:</text>
<text x="341" y="278">Date:</text>
<text x="371" y="278">Size:</text>
<text x="386" y="278">Sheet:</text>
<text x="394" y="282">of</text>
</g>
<g font-size="2.1" fill="#00007f">
<text x="261" y="262">+</text>
<text x="264.1" y="262">(Unreleased)</text>
<text x="286" y="262">PRELIMINARY</text>
<text x="311" y="262">a122132</text>
<text x="336" y="262">Goodbyte</text>
<text x="316" y="272">BTZ-EndDevice.kicad_sch</text>
<text x="291" y="282">Marcin</text>
<text x="299.6" y="282">Flak</text>
<text x="341" y="282">2025-01-12</text>
</g>
<g font-size="1.8" fill="#840000">
<text x="35" y="11.9">1</text>
<text x="85" y="11.9">2</text>
<text x="135" y="11.9">3</text>
<text x="185" y="11.9">4</text>
<text x="235" y="11.9">5</text>
<text x="285" y="11.9">6</text>
<text x="335" y="11.9">7</text>
<text x="385" y="11.9">8</text>
<text x="10.3" y="35.9">A</text>
<text x="10.3" y="85.9">B</text>
<text x="10.3" y="135.9">C</text>
<text x="10.3" y="185.9">D</text>
<text x="10.3" y="235.9">E</text>
<text x="10.3" y="285.9">F</text>
<text x="35" y="286.9">1</text>
<text x="85" y="286.9">2</text>
<text x="135" y="286.9">3</text>
<text x="185" y="286.9">4</text>
<text x="235" y="286.9">5</text>
<text x="285" y="286.9">6</text>
<text x="335" y="286.9">7</text>
<text x="385" y="286.9">8</text>
</g>
</svg>
